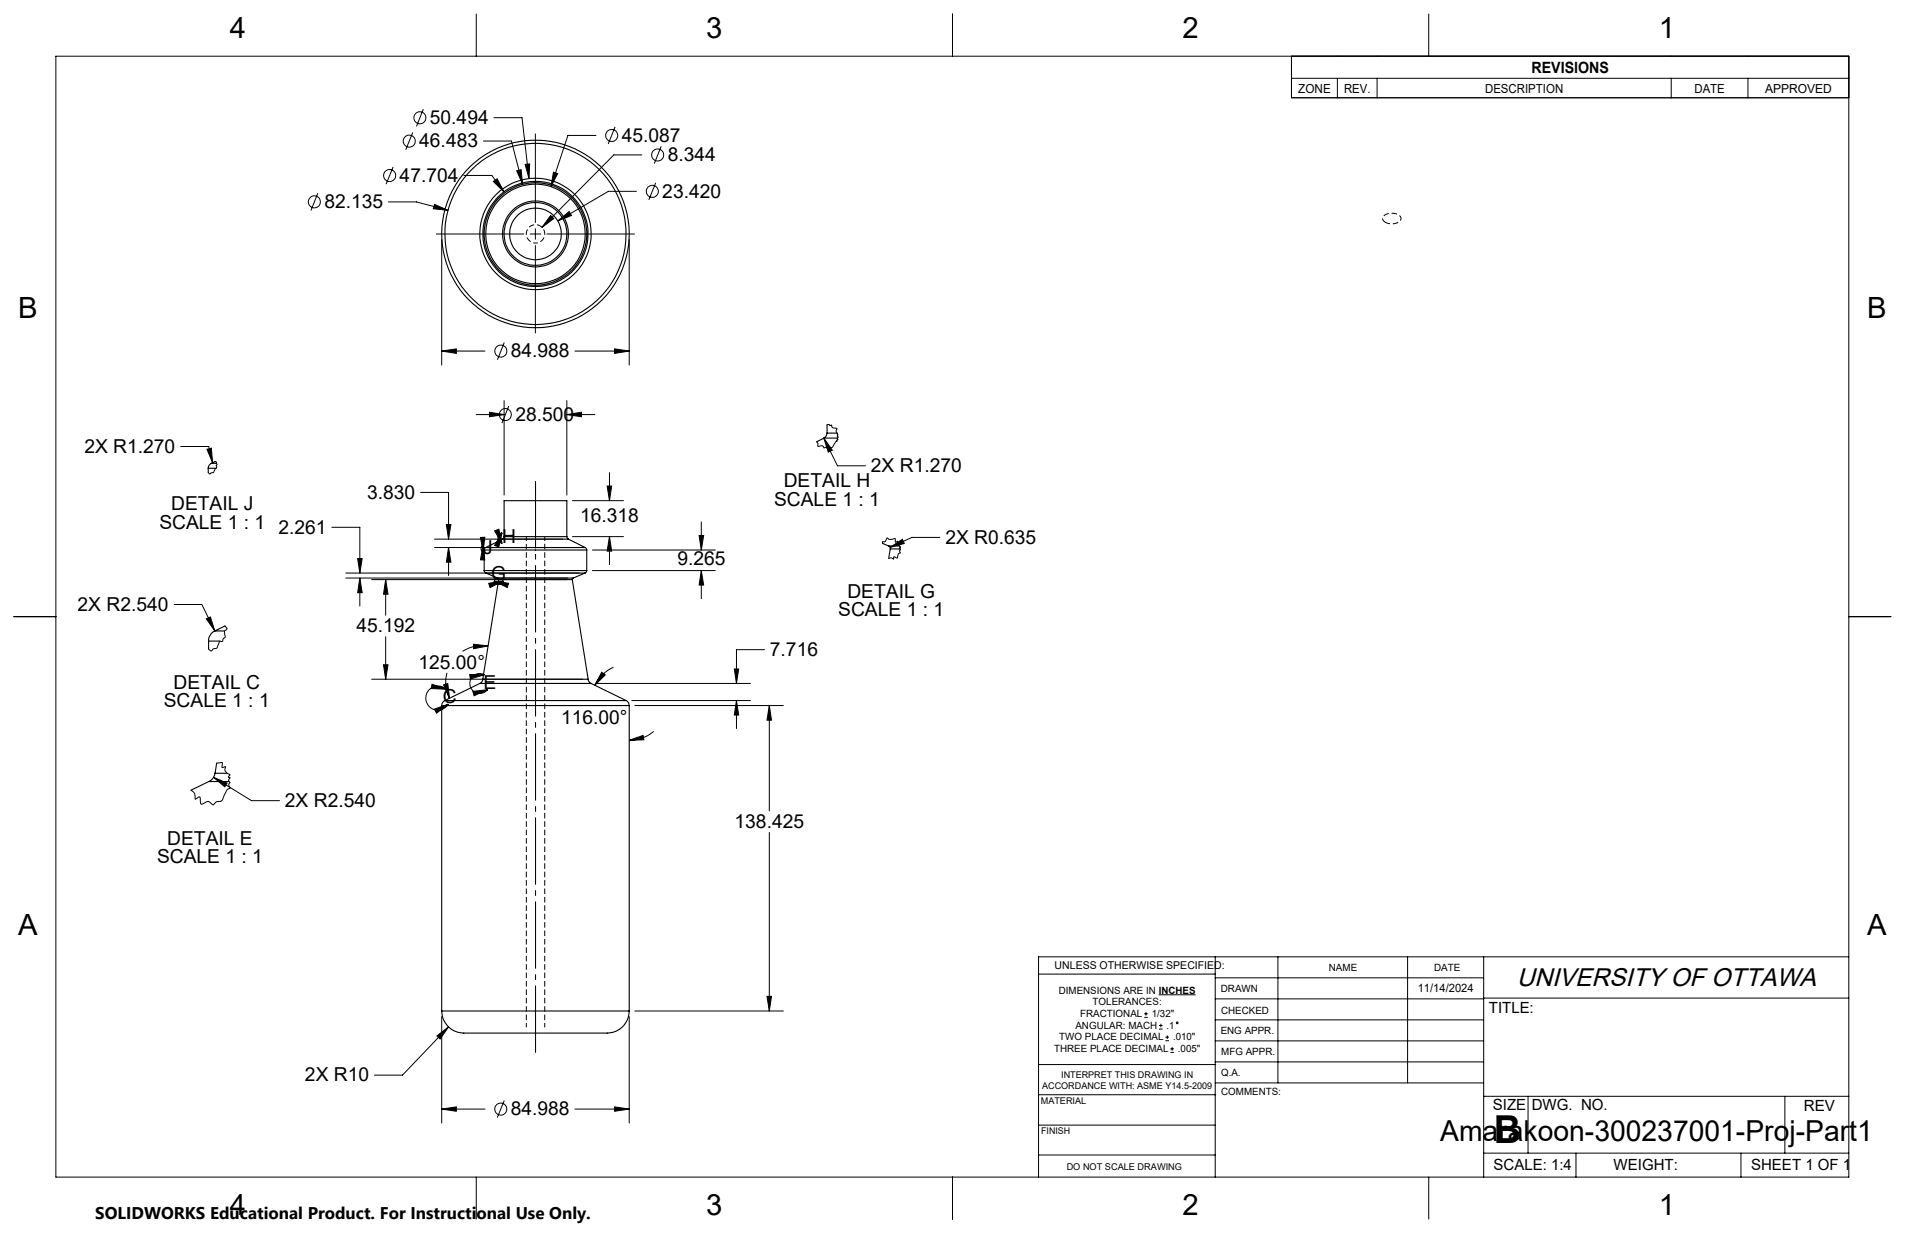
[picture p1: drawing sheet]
<svg xmlns="http://www.w3.org/2000/svg" width="432mm" height="279mm" viewBox="0 0 432 279" stroke-linecap="round" stroke-linejoin="round" font-family="sans-serif">
<g fill="none" stroke="#000" stroke-width=".25">
<path d="M186.8 99.3h3M186.8 99.3l-1.7 .8M187.5 98.1a1.35 1.35 0 0 1-.7 1.2M187.5 98.1h2.2M187.5 96.3v1.8M47.2 106.1h1.7M47.2 106.1v1M47.9 105a1.28 1.28 0 0 0-.7 1.1M47.9 105h1M48.8 104.6l-.9 .4M109.7 129.3l.4 .6M109.7 129.3h23.3"/>
<path d="M109.7 124.6h23.3M109.7 124.6v4.7M110.1 124.1l-.4 .5M110.1 124.1h22.5M110.1 129.9h22.5M110.1 129.9l2.7 1.1M112.8 131l.2 .3M112.8 131h17.1M113 131.3h16.7M113 131.3l-3.6 22.6M113.9 122.2h14.9M113.9 122.2l-3.8 1.9"/>
<path d="M114.3 121.6l-.4 .6M114.3 121.6v-8.1h14.2v8.1M114.3 121.6h14.2M128.5 121.6l.3 .6M128.8 122.2l3.8 1.9M129.7 131.3l3.6 22.6M129.9 131l-.2 .3M132.6 129.9l-2.7 1.1M132.6 124.1l.4 .5M133 129.3l-.4 .6M133 124.6v4.7M200 123.1l1.4 .6"/>
<path d="M201.4 123.7l.3 .3 .1 .4M201.4 123.7h2.5M201.8 124.4h2.2M201.8 124.4l-.4 2.1M47.3 145.3h2.5M47.3 145.3v1.8M48.7 143a2.62 2.62 0 0 0-1.4 2.3M48.7 143h2.2M51 141.9l-2.3 1.1M100.1 159.9h42.5M100.1 159.9v69.2M100.8 158.8a1.35 1.35 0 0 0-.7 1.1"/>
<path d="M100.8 158.8h41.1M108.8 154.9h25.2M108.8 154.9l-8 3.9M109.4 153.9l-.2 .6-.4 .4M109.4 153.9h23.9M133.3 153.9l.2 .6 .5 .4M134 154.9l7.9 3.9M141.9 158.8a1.35 1.35 0 0 1 .7 1.1M142.6 159.9v69.2M47.3 177.1h4.6M47.3 177.1l-4 2M48.8 175.2a2.49 2.49 0 0 1-1.5 1.9"/>
<path d="M48.8 175.2h2.7M49.1 172.9l-.3 2.3M100.1 229.1a5.2 5.2 0 0 0 6.1 5h23.4a65.6 65.6 0 0 0 9.4-.2 5 5 0 0 0 3.6-4.8M100.1 229.1h42.5"/>
<circle cx="121.4" cy="53" r="11.9"/>
<circle cx="121.4" cy="53" r="12.6"/>
<circle cx="121.4" cy="53" r="11.6"/>
<circle cx="121.4" cy="53" r="21.2"/>
<circle cx="121.4" cy="53" r="7.1"/>
<circle cx="121.4" cy="53" r="7.5"/>
<circle cx="121.4" cy="53" r="11.3"/>
<circle cx="121.4" cy="53" r="20.5"/>
<circle cx="121.4" cy="53" r="5.9"/>
</g>
<g fill="none" stroke="#000" stroke-width=".23">
<path d="M12.7 12.7h406.4v254h-406.4zM107.9 3.2v9.5M215.9 3.2v9.5M292.7 12.7v9.5h126.4M292.7 17.7h126.4M303.1 17.7v4.5M312.1 17.7v4.5M323.8 3.2v9.5M378.8 17.7v4.5M396.2 17.7v4.5M89.1 37.8l-1.6 3.9M93.6 30l-1.6 3.9"/>
<path d="M96 24.7l-1.6 3.9M105.1 39.8h6.4l2.7 3.7M109.6 32h6.3l2.6 9.8M112 26.7h6.3l1.6 13.8M117.1 38.7l1-.2 .4 3.3zM119 37.3l1.1-.2-.2 3.4zM121.4 30.3v20.2M125.4 39l1 .3-1.5 3zM135.1 30.7h-6.4l-3.8 11.6M139.4 28.8l-1.5 3.8M145.5 35.1h-6.4l-16.3 16.4M149.9 33.2l-1.6 3.9"/>
<path d="M72 43.8l-1.5 3.9M88.1 45.8h6.3l7.2 1.9M98.5 46.3l3.1 1.4-3.4-.4zM98.8 53h20M100.1 54.3v28.4M111.8 41.1l.9-.6 1.5 3zM120.1 53h2.5M121.4 51.8v2.5M121.4 55.6v19.9M123.9 53h20M124.8 48.8l.7 .7-2.7 2zM126.4 50.1l2.6-2.2 .5 .9z"/>
<path d="M142.6 54.3v28.4M144.3 43.4h-6.4l-11.5 6.7M148.6 41.4l-1.5 3.9M100.1 79.6l3.3-.5v1zM100.1 79.6h9.8M114.3 77.6l-1.6 3.9M130.3 79.6h12.3M139.3 79.1l3.3 .5-3.3 .5zM107.9 93.9h6.4M110.9 93.4l3.4 .5-3.4 .5zM114.3 90.8v21.4M115.3 92l-1.5 3.9"/>
<path d="M128.5 93.9l3.3-.5v1zM128.5 90.8v21.4M128.5 93.9h6.3M186.7 99.3l2 2.7-1 .4zM186.7 99.3l3.1 6.3h6.4M187.5 96.3l.3-.1 .3 .2 .4-.1 .1 .5 1.1 .3-.2 .6 .5 .9-.2 .2 .2 .2-.2 .3 .1 .4-.3 .1 .2 .2-.4 .1-.3 .5a.9 .9 0 0 1-1 .8l-.5 .4a.55 .55 0 0 0-.9-.3l-.2-.5h-1.2a.67 .67 0 0 0-.2-.9M41 101.2h6.3l.9 3.7M46.9 101.8l1-.2 .3 3.3zM48.8 104.6l.2 .1-.1 .3 .3 .2-.2 .3 .1 .6h-.2l-.5 1h-.5l-.3 .3-.4-.3M75.2 119.5h6.4v10.4M95.3 111.6h6.4v10.6M101.2 118.9h1l-.5 3.3z"/>
<path d="M129.8 113.5h11.5M137.6 110.1h1l-.5 3.4zM138.1 107.1v6.4M159 118.3v6.3M3.1 139.7h9.6M39.4 137h6.4l2.9 6M78.4 131h50.3M78.4 129.9h52.9M81.1 126.6h1l-.5 3.3zM81.6 131l.5 3.3h-1zM81.6 131v6.3M84.2 131.3h44.2"/>
<path d="M87.4 131.3l.5 3.4h-1zM87.4 131.3v8.1M98.5 124.1h32.9M98.5 122.2h29.1M101.7 124.1l.5 3.3h-1zM101.7 124.1v6.3M108.9 121.8l1-.1-.4 3.4zM109.5 123.6a.83 .83 0 0 0-.5 .7 .83 .83 0 0 0 .5 .8M109.5 123.6l.4 3.3h-1zM110.8 132.2l3.3-.6-3 1.5zM112 131.6a1.1 1.1 0 0 0 1 .8 1.1 1.1 0 0 0 1.1-.8M112 131.6l3.3 .6-.3 .9z"/>
<path d="M112.1 120.3l1-.4 .7 3.3zM113.8 120.7a1.27 1.27 0 0 0-.9 1.2 1.27 1.27 0 0 0 .9 1.3M113.8 120.7l-.7 3.3-1-.4zM129.8 121.6h11.5M134.3 129.3h27.8M134.3 124.6h27.8M138.1 121.6l.5 3.3h-1zM138.1 121.6v6.4M158.5 121.4h1l-.5 3.2zM159 129.3l.5 3.3h-1zM159 129.3v6.3M200 123.1v-.3h.4a.81 .81 0 0 0 .6-.9 1.26 1.26 0 0 0 1.8 .1l.2 .1v.8l.5-.2v.6l.6 .5-.2 .4 .2 .3a.45 .45 0 0 0 0 .8h-.2a1.03 1.03 0 0 0-.5 1.1l-.8-.2-.1 .5a.76 .76 0 0 0-1.1-.2"/>
<path d="M201.8 124l2.7-1.8 .5 1zM213 121.8h-6.3l-4.9 2.2M419.1 139.7h9.5M46.8 140.2l.9-.4 1 3.2zM51 141.9l.5 .5-.6 .6 .1 1.4-.4 .4-.2 .5h-.6l-.6 1.4-.3 .3a.91 .91 0 0 0-1 .5l-.6-.4M84.2 153.9h47.8M86.9 150.6h1l-.5 3.3zM87.4 144.3v9.6M97.9 155l3.2 1.2-3.3-.2zM100.5 155.2l1-.3 .4 3.3zM101.1 156.2a2.73 2.73 0 0 0-4 .3 2.73 2.73 0 0 0 .6 4 2.73 2.73 0 0 0 3.9-.9M101.3 152.5a8.1 8.1 0 0 0 .6 5.7"/>
<path d="M106.5 152.9h3.3l-3.2 .9zM107.2 156.7l3.3-.4-3 1.4zM107.3 146l3.3 .4-3.2 .6zM109.8 152.9a2.26 2.26 0 0 0-3 .8 2.26 2.26 0 0 0 .7 3 2.26 2.26 0 0 0 3-.4M110.6 146.4l-.4-.1a8.5 8.5 0 0 0-5.4 1.3M135.3 154.9h34.8M136.4 152.3l.8 .6-2.4 2.4zM139.1 151.2l-.4 .2a8.6 8.6 0 0 0-3.9 3.9M143.2 158.8h26.9M143.9 159.9h33.7M166.4 151.6h1l-.5 3.3zM166.9 158.8l.5 3.2h-1z"/>
<path d="M166.9 158.8v6.3M173.3 147.2h-6.4v7.7M174.4 159.9l.5 3.3h-1.1zM174.4 159.9v23.9M48.4 176.1l3.1 1.3-.6 .9zM48.4 176.1l8.6 5.3h6.4M49.1 172.9l1.2-.1v1.1l.8-.1a1.38 1.38 0 0 0 1 1.8l-.3 .5 .4 .1-.4 .5 .1 .4 .2 .2a.87 .87 0 0 0 .1 1.3l-.1 .1a2.37 2.37 0 0 0-1.5 2l-.2 .6-.4 .3a1.42 1.42 0 0 0-1.7 .8l-1-.8h-.4l-1.3 .6-.3-1.6-1 .5-.1-.2a1.43 1.43 0 0 0-.9-1.8M98.5 160.7l3.1-1.1-2.6 2zM142.6 167.7l3.2-1 .1 .9zM148.2 165.7a8.9 8.9 0 0 1-5.6 2M174.4 188.6v40.5M275.4 216.8v49.9"/>
<path d="M289.7 216.8v28.6M319.1 216.8v28.6M336.3 216.8v49.9M419.1 216.8h-183.7v49.9M99 234.7l2.7-2-1.9 2.7zM100.1 230.4v24.1M101.7 232.7l-10.5 10.9h-6.3M142.6 230.4v24.1M143.9 229.1h33.7M173.8 225.8h1.1l-.5 3.3zM235.4 220.7h40M259.4 230.5h.8"/>
<path d="M259.4 229.7h.8M259.8 229.3v.8M262.6 225.4h8.4M262.7 233.2h.8M262.7 232.4h.8M263.1 232v.8M264.2 235.8h.8M264.2 235h.8M264.6 234.6v.8M265.3 238.5h.8M265.3 237.7h.8M265.7 237.3v.8"/>
<path d="M275.4 235.9h60.9M275.4 231.1h60.9M275.4 226.3h60.9M275.4 221.6h60.9M336.3 226.2h82.8M100.1 251.3l3.3-.5v1zM100.1 251.3h9.8M114.3 249.4l-1.6 3.9M130.3 251.3h12.3M139.3 250.8l3.3 .5-3.3 .5zM235.4 255h40M235.4 248.1h40.2"/>
<path d="M235.4 241.2h40.2M275.4 245.4h60.9M275.4 240.6h60.9M336.3 248.4h82.8M346.4 248.4v12.9M404.6 248.4v12.9M107.9 266.7v9.6M215.9 266.7v9.6M235.4 261.7h40M323.8 266.7v9.6M336.3 261.3h82.8M357.2 261.3v5.4"/>
<path d="M394.6 261.3v5.4"/>
<circle cx="88.3" cy="39.8" r="1.36"/>
<circle cx="92.8" cy="32" r="1.36"/>
<circle cx="95.2" cy="26.7" r="1.36"/>
<circle cx="138.7" cy="30.7" r="1.36"/>
<circle cx="149.1" cy="35.1" r="1.36"/>
<circle cx="71.3" cy="45.7" r="1.36"/>
<circle cx="147.9" cy="43.4" r="1.36"/>
<circle cx="113.5" cy="79.6" r="1.36"/>
<circle cx="114.6" cy="93.9" r="1.36"/>
<circle cx="266.9" cy="231.8" r=".2"/>
<circle cx="113.5" cy="251.3" r="1.36"/>
</g>
<path d="M121.4 55.1a2.09 2.09 0 0 1-1.8-3.1 2.09 2.09 0 0 1 3.5-.2 2.09 2.09 0 0 1-1.5 3.3h-.2" fill="none" stroke="#000" stroke-width=".23" stroke-dasharray="1.3 .6" stroke-dashoffset=".8" stroke-linecap="butt"/>
<path d="M314 50.4a.96 .96 0 0 1-.6-1.1 .96 .96 0 0 1 .9-.8 2.55 2.55 0 0 1 3.3 .9 1.81 1.81 0 0 1-2.3 1.3l-1.3-.3" fill="none" stroke="#000" stroke-width=".23" stroke-dasharray="1.3 .6" stroke-dashoffset=".1" stroke-linecap="butt"/>
<path d="M121.4 238.6v-129.6" fill="none" stroke="#000" stroke-width=".23" stroke-dasharray="15.2 1.3 1.3 1.3" stroke-linecap="butt"/>
<path d="M119.3 232.8v-111.2M123.5 232.8v-111.2" fill="none" stroke="#000" stroke-width=".23" stroke-dasharray="1.3 .6" stroke-dashoffset=".3" stroke-linecap="butt"/>
<g fill="#000">
<path d="M46.8 140.2l.9-.4 1 3.2z"/>
<path d="M124.8 48.8l-2 2.7 2.7-2zM126.4 50.1l3.1-1.3-.5-.9zM125.4 39l-.5 3.3 1.5-3zM117.1 38.7l1.4 3.1-.4-3.3zM111.8 41.1l2.4 2.4-1.5-3zM119 37.3l.9 3.2 .2-3.4zM98.5 46.3l-.3 1 3.4 .4zM100.1 79.6l3.3-.5v1zM139.3 79.1l3.3 .5-3.3 .5zM46.9 101.8l1.3 3.1-.3-3.3z"/>
<path d="M110.9 93.4l3.4 .5-3.4 .5zM128.5 93.9l3.3-.5v1zM138.1 121.6l.5 3.3h-1zM137.6 110.1h1l-.5 3.4zM101.7 124.1l.5 3.3h-1zM101.2 118.9h1l-.5 3.3zM159 129.3l.5 3.3h-1zM158.5 121.4h1l-.5 3.2zM81.6 131l.5 3.3h-1zM81.1 126.6h1l-.5 3.3zM86.9 150.6h1l-.5 3.3zM87.4 131.3l.5 3.4h-1zM166.9 158.8l.5 3.2h-1zM166.4 151.6h1l-.5 3.3zM173.8 225.8h1.1l-.5 3.3zM174.4 159.9l.5 3.3h-1.1zM100.1 251.3l3.3-.5v1zM139.3 250.8l3.3 .5-3.3 .5zM99 234.7l.8 .7 1.9-2.7zM136.4 152.3l.8 .6-2.4 2.4zM142.6 167.7l3.2-1 .1 .9zM107.3 146l3.3 .4-3.2 .6zM100.5 155.2l1-.3 .4 3.3zM48.4 176.1l2.5 2.2 .6-.9zM201.8 124l3.2-.8-.5-1zM186.7 99.3l1 3.1 1-.4z"/>
<path d="M97.9 155l3.2 1.2-3.3-.2zM98.5 160.7l3.1-1.1-2.6 2zM106.5 152.9h3.3l-3.2 .9zM107.2 156.7l3.3-.4-3 1.4zM112 131.6l3.3 .6-.3 .9zM110.8 132.2l3.3-.6-3 1.5zM113.8 120.7l-.7 3.3-1-.4zM112.1 120.3l1-.4 .7 3.3zM109.5 123.6l.4 3.3h-1zM108.9 121.8l1-.1-.4 3.4z"/>
</g>
<text font-size="8.7" x="338.6" y="259">B</text>
<g font-size="6.6">
<text x="52.1" y="8.6">4</text>
<text x="160.1" y="8.6">3</text>
<text x="268" y="8.6">2</text>
<text x="376" y="8.6">1</text>
<text x="4.1" y="72.1">B</text>
<text x="423.2" y="72.1">B</text>
<text x="4.1" y="211.8">A</text>
<text x="423.2" y="211.8">A</text>
<text x="326.4" y="258.5">Amarakoon-300237001-Proj-Part1</text>
<text x="52.1" y="275.3">4</text>
<text x="160.1" y="275.3">3</text>
<text x="268" y="275.3">2</text>
<text x="376" y="275.3">1</text>
</g>
<text font-size="5.8" x="343.8" y="223.5">UNIVERSITY OF OTTAWA</text>
<g font-size="4.4">
<text x="97.4" y="28.1">50.494</text>
<text x="95" y="33.4">46.483</text>
<text x="140.9" y="32.1">45.087</text>
<text x="90.6" y="41.2">47.704</text>
<text x="151.3" y="36.6">8.344</text>
<text x="73.5" y="47.2">82.135</text>
<text x="150.1" y="44.8">23.420</text>
<text x="115.8" y="81">84.988</text>
<text x="116.8" y="95.4">28.500</text>
<text x="19.1" y="102.6">2X R1.270</text>
<text x="197.4" y="107">2X R1.270</text>
<text x="83.2" y="113">3.830</text>
<text x="177.6" y="110.4">DETAIL H</text>
<text x="36.1" y="119.8">SCALE 1 : 1</text>
<text x="38.8" y="115.6">DETAIL J</text>
<text x="131.5" y="118.2">16.318</text>
<text x="175.5" y="114.6">SCALE 1 : 1</text>
<text x="63.1" y="120.9">2.261</text>
<text x="109.5" y="125.5">J</text>
<text x="113.8" y="123.1">H</text>
<text x="214.3" y="123.2">2X R0.635</text>
<text x="111.3" y="131.4">G</text>
<text x="153.5" y="128">9.265</text>
<text x="192.1" y="135.5">DETAIL G</text>
<text x="17.6" y="138.4">2X R2.540</text>
<text x="80.8" y="143.3">45.192</text>
<text x="190" y="139.6">SCALE 1 : 1</text>
<text x="174.5" y="148.7">7.716</text>
<text x="94.9" y="151.5">125.00°</text>
<text x="37.1" y="160.3">SCALE 1 : 1</text>
<text x="39.3" y="156.1">DETAIL C</text>
<text x="100.4" y="159.3">C</text>
<text x="109.6" y="156.1">E</text>
<text x="127.2" y="164">116.00°</text>
<text x="64.6" y="182.9">2X R2.540</text>
<text x="37.9" y="191.5">DETAIL E</text>
<text x="166.5" y="187.6">138.425</text>
<text x="35.6" y="195.6">SCALE 1 : 1</text>
<text x="69.1" y="245.1">2X R10</text>
<text x="115.8" y="252.8">84.988</text>
</g>
<text font-size="3.8" x="21.6" y="276.3">SOLIDWORKS Educational Product. For Instructional Use Only.</text>
<g font-size="3.5">
<text x="347.1" y="16.5">REVISIONS</text>
<text x="337.5" y="229.5">TITLE:</text>
<text x="338.4" y="251.5">SIZE</text>
<text x="347.2" y="251.6">DWG. NO.</text>
<text x="408.9" y="251.7">REV</text>
<text x="338.5" y="265.1">SCALE: 1:4</text>
<text x="365.8" y="265.2">WEIGHT:</text>
<text x="396.9" y="265.1">SHEET 1 OF 1</text>
</g>
<g font-size="2.8">
<text x="294.3" y="21">ZONE</text>
<text x="304.7" y="21">REV.</text>
<text x="336.6" y="21">DESCRIPTION</text>
<text x="384.1" y="21">DATE</text>
<text x="400.1" y="21">APPROVED</text>
</g>
<text font-size="2.6" x="321.4" y="224.8">11/14/2024</text>
<text font-size="2.4" x="239.1" y="219.6">UNLESS OTHERWISE SPECIFIED:</text>
<g font-size="2.3">
<text x="301.2" y="220">NAME</text>
<text x="325.1" y="220">DATE</text>
<text x="240" y="225.2">DIMENSIONS ARE IN INCHES</text>
<text x="247.7" y="227.8">TOLERANCES:</text>
<text x="276.7" y="224.9">DRAWN</text>
<text x="243.8" y="233.1">ANGULAR: MACH</text>
<text x="244.8" y="230.5">FRACTIONAL</text>
<text x="261.1" y="230.5">1/32&quot;</text>
<text x="264.4" y="233.1">.1</text>
<text x="276.8" y="229.8">CHECKED</text>
<text x="238.9" y="238.4">THREE PLACE DECIMAL</text>
<text x="240.1" y="235.8">TWO PLACE DECIMAL</text>
<text x="265.9" y="235.8">.010&quot;</text>
<text x="267" y="238.4">.005&quot;</text>
<text x="276.7" y="234.4">ENG APPR.</text>
<text x="276.8" y="239.2">MFG APPR.</text>
<text x="276.8" y="243.9">Q.A.</text>
<text x="276.8" y="248.1">COMMENTS:</text>
</g>
<g font-size="2.1">
<text x="240.5" y="244.2">INTERPRET THIS DRAWING IN</text>
<text x="235.9" y="250.1">MATERIAL</text>
<text x="236.2" y="246.7">ACCORDANCE WITH: ASME Y14.5-2009</text>
<text x="236" y="257">FINISH</text>
<text x="241.8" y="265.1">DO NOT SCALE DRAWING</text>
</g>
</svg>
